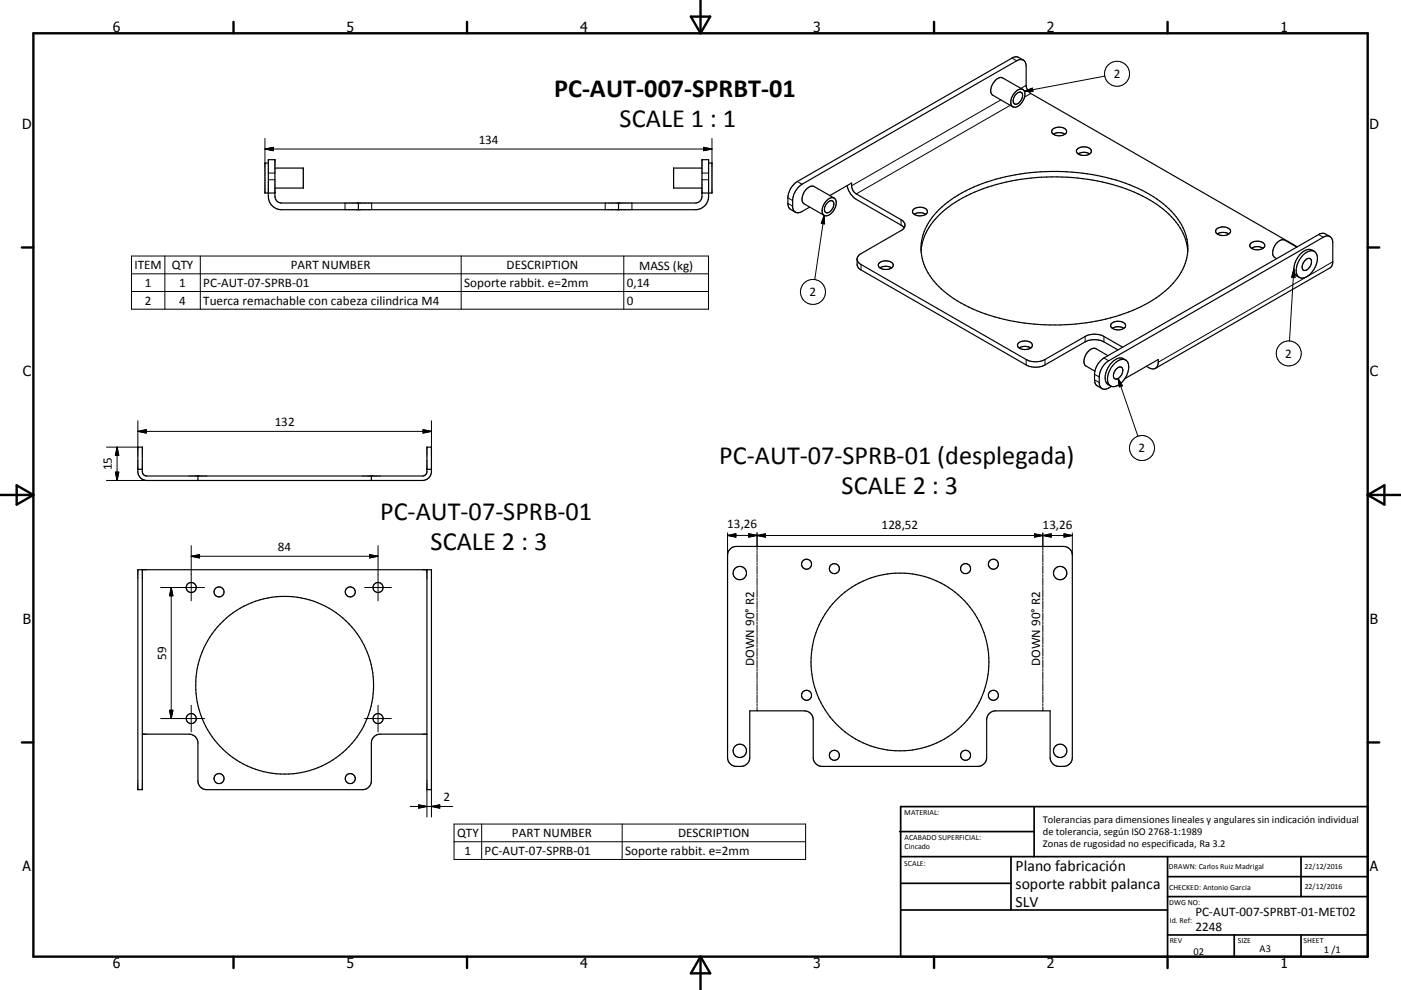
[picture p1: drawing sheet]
<svg xmlns="http://www.w3.org/2000/svg" width="420mm" height="297mm" viewBox="0 0 420 297" stroke-linecap="round" stroke-linejoin="round" font-family="sans-serif">
<g fill="none" stroke="#000" stroke-width=".36">
<path d="M306.8 18l-1.9-1-1.2 .3-64.7 37.2a6.2 6.2 0 0 0-2.8 4.9v2l.3 .9 .3 .4 1.7 1M304.4 27.6a1.57 1.57 0 0 1 2.7-.2 4 4 0 0 1-3 4.8 1.73 1.73 0 0 1-.9-2.5l.5-1.1zM304.6 28.3a1.04 1.04 0 0 1 .9-.7 1.04 1.04 0 0 1 1 .6 2.6 2.6 0 0 1-2.2 3 1.9 1.9 0 0 1 .3-2.9zM306.7 26.8l-6.1-3.4a2.84 2.84 0 0 0-3.2 2.3 2.25 2.25 0 0 0 .3 2.9l6 3.5M315.6 38.8a2.96 2.96 0 0 1 4.1 .4 1.7 1.7 0 0 1-2.2 1.5 1.75 1.75 0 0 1-2.2-1.5zM80.4 47.9h2v11a2.02 2.02 0 0 0 2 2h124a1.98 1.98 0 0 0 2.1-2v-11h1.9v11a4 4 0 0 1-4 4h-124a4 4 0 0 1-4-4zM80.4 48.9h-1v9h3M82.4 50.4h8.5v6h-8.5M210.5 50.4h-8.6v6h8.6M212.4 48.9h1.1v9h-3M248.8 58.7l6.5-3.8v1.1a3.1 3.1 0 0 0 1.4 2.2l13.5 7.7a1.71 1.71 0 0 1 1.1 1.6 1.71 1.71 0 0 1-1.1 1.7l-12.7 7.3-.5 1.1v2l.3 .8 50.3 29.1a6.1 6.1 0 0 0 5.7 0l12-6.9a6.3 6.3 0 0 1 5.7 0l4.2 2.4M250.1 59.4l-6-3.4a2.79 2.79 0 0 0-3.1 1.9 2.46 2.46 0 0 0 .1 3.3l6 3.4"/>
<path d="M254 55.7a6.4 6.4 0 0 0 2.7 4.1l13.5 7.7 .9 .9M315.8 40.3a3.3 3.3 0 0 1 3.5 0M322.9 44.9a3 3 0 0 1 4.3 .2 1.95 1.95 0 0 1-2.6 1.5 1.44 1.44 0 0 1-1.7-1.7zM323.2 46.2a3.4 3.4 0 0 1 3.5 0M107.5 60.9v2M185.4 60.9v2M242.8 62.1l-2.3 1.4a1.69 1.69 0 0 1-1.9 .2 1.69 1.69 0 0 1-1-1.5v-2.4a6.4 6.4 0 0 1 2.9-4.5l64.3-37.1a1.72 1.72 0 0 1 2-.2 1.72 1.72 0 0 1 .8 1.9v6l.7 1.5 .7 .6 79.9 46M247.8 60.2a1.65 1.65 0 0 1 2.7-.3 4 4 0 0 1-3 4.8 1.63 1.63 0 0 1-.9-2.3zM248.1 60.8a1.06 1.06 0 0 1 1.5-.5 1.06 1.06 0 0 1 .3 1.5 2.1 2.1 0 0 1-2.4 1.9 2.19 2.19 0 0 1 .6-2.9zM257 77.9l.3 .8 .8 .7 49.5 28.5a6.1 6.1 0 0 0 5.7 0l12-7a6.1 6.1 0 0 1 5.7 0l5.6 3.3M263.6 78.9a2.96 2.96 0 0 1 4.2 .4 1.91 1.91 0 0 1-2.7 1.5 1.41 1.41 0 0 1-1.6-1.7zM273.9 62.8a3 3 0 0 1 4.1 .5 1.57 1.57 0 0 1-1.9 1.4 1.87 1.87 0 0 1-2.5-1.5z"/>
<path d="M274.1 64.3a3.4 3.4 0 0 1 3.5 0M276.2 75.3a18.3 18.3 0 0 1 8.3-13.3 53.8 53.8 0 0 1 30.8-8.9 56.7 56.7 0 0 1 31.5 8.2 19.2 19.2 0 0 1 9.3 14M281.6 62.8a44 44 0 0 1 24.3-10.6 61.3 61.3 0 0 1 38.8 6.1 21.8 21.8 0 0 1 11.2 13.6 15.7 15.7 0 0 1-5.7 14.6 44.6 44.6 0 0 1-23.1 10.1 62.2 62.2 0 0 1-39-5.7 22.3 22.3 0 0 1-11.6-13.4 15.3 15.3 0 0 1 5.1-14.7zM364.8 68.7a2.8 2.8 0 0 1 4.1 .6 2.63 2.63 0 0 1-3.9 1 .92 .92 0 0 1-.2-1.6zM364.9 70.2a3.6 3.6 0 0 1 3.5 0M375 73a3 3 0 0 1 4.2 .4 1.6 1.6 0 0 1-1.9 1.5 1.87 1.87 0 0 1-2.6-1.5zM375.2 74.5a3.4 3.4 0 0 1 3.5 0M388.8 74.1l-3.6-2.1a3.2 3.2 0 0 0-3.6 3.1 1.91 1.91 0 0 0 1.2 2.5M391.3 78.1a1.05 1.05 0 0 1 1.4-.5 1.05 1.05 0 0 1 .4 1.5 2.11 2.11 0 0 1-2.4 1.9 2.14 2.14 0 0 1 .6-2.9zM394 75.4a3.1 3.1 0 0 0-4.4 1.2 5.4 5.4 0 0 0-1.2 5.8l.2 .3a2.48 2.48 0 0 0 2.3 .7 6.4 6.4 0 0 0 3.9-7.1 1.94 1.94 0 0 0-3.2-.5 6.4 6.4 0 0 0-2.8 6.6l.6 .7M398.7 71l-1.9-1-1.2 .2-64.6 37.2a6.2 6.2 0 0 0-2.9 4.9l.1 2 .2 .9 .4 .4 1.6 1M263.8 80.4a3.4 3.4 0 0 1 3.5 0"/>
<path d="M333.3 97a2.79 2.79 0 0 1 4.2 .6 2.63 2.63 0 0 1-4.2 .8l-.3-.6zM333.5 98.5a3.4 3.4 0 0 1 3.5 0M305.4 102.9a3 3 0 0 1 4.1 .5 1.95 1.95 0 0 1-2.6 1.5 1.41 1.41 0 0 1-1.7-1.8zM305.5 104.4a3.4 3.4 0 0 1 3.5 0M332.2 106.7l-3.6-2.1a3.2 3.2 0 0 0-3.5 3l-.1 1.1 .2 .8 3 1.9M334.1 109.1a2.48 2.48 0 0 1 3.9-.6 5.9 5.9 0 0 1-2.4 6.8 2.03 2.03 0 0 1-2.5 .6 2.03 2.03 0 0 1-1.1-2.4 7.1 7.1 0 0 1 2.1-4.4zM334.8 110.6a1.05 1.05 0 0 1 1.6-.3 1.05 1.05 0 0 1 .1 1.5 1.91 1.91 0 0 1-2.4 1.7 2.33 2.33 0 0 1 .7-2.9zM337.5 108a3.1 3.1 0 0 0-4.5 1.1 5.3 5.3 0 0 0-1.2 5.9l1.2 .8M343.7 109.9a2.26 2.26 0 0 0 3 .3l.4-.8 .1-1.5-10 5.7M346.4 110.5l52.3-30.1 .6-.6 .3-.9v-6.1a1.73 1.73 0 0 0-.9-1.8 1.73 1.73 0 0 0-2 .2l-64.3 37a6.2 6.2 0 0 0-2.8 4.5v2.4a1.68 1.68 0 0 0 1 1.6 1.68 1.68 0 0 0 1.8-.3l.8-.5M41.3 134.1h1.4v7.4a1.3 1.3 0 0 0 1.3 1.3h82.7a1.3 1.3 0 0 0 1.3-1.3v-7.4h1.3v7.4a2.71 2.71 0 0 1-2.6 2.7h-82.7a2.68 2.68 0 0 1-2.7-2.7zM41.3 140.8h1.4"/>
<path d="M59.3 142.8v1.4M111.3 142.8v1.4M128 140.8h1.3M42.7 170.9v66h-1.4v-66h88v66h-1.3v-66M219 164.6l.7-.4 1.1-.3h98a2.63 2.63 0 0 1 2.7 2.7v60.7a2.63 2.63 0 0 1-2.7 2.6h-1.3a2.68 2.68 0 0 1-2.7-2.6v-14h-16.3a2.72 2.72 0 0 0-2.7 2.6v11.4a2.63 2.63 0 0 1-2.7 2.6h-46.6a2.67 2.67 0 0 1-2.7-2.6v-11.4a2.68 2.68 0 0 0-2.7-2.6h-16.3v14a2.63 2.63 0 0 1-2.7 2.6h-1.3a2.68 2.68 0 0 1-2.7-2.6v-60.7l.3-1.1zM42.7 220.2h14a2.68 2.68 0 0 1 2.6 2.7v11.3a2.63 2.63 0 0 0 2.7 2.7h46.7a2.63 2.63 0 0 0 2.6-2.7v-11.3a2.68 2.68 0 0 1 2.7-2.7h14"/>
<circle cx="57.3" cy="176.3" r="1.5"/>
<circle cx="65.7" cy="177.6" r="1.5"/>
<circle cx="105" cy="177.6" r="1.5"/>
<circle cx="113.3" cy="176.3" r="1.5"/>
<circle cx="221.8" cy="171.9" r="2.01"/>
<circle cx="241.8" cy="169.3" r="1.49"/>
<circle cx="250.1" cy="170.6" r="1.5"/>
<circle cx="289.5" cy="170.6" r="1.5"/>
<circle cx="297.8" cy="169.3" r="1.5"/>
<circle cx="317.8" cy="171.9" r="2"/>
<circle cx="269.8" cy="198.6" r="26.7"/>
<circle cx="57.3" cy="215.6" r="1.5"/>
<circle cx="85.3" cy="205.6" r="26.7"/>
<circle cx="113.3" cy="215.6" r="1.5"/>
<circle cx="241.8" cy="208.6" r="1.5"/>
<circle cx="297.8" cy="208.6" r="1.5"/>
<circle cx="65.7" cy="233.6" r="1.5"/>
<circle cx="105" cy="233.6" r="1.5"/>
<circle cx="221.8" cy="225.3" r="2"/>
<circle cx="250.2" cy="226.6" r="1.5"/>
<circle cx="289.5" cy="226.6" r="1.5"/>
<circle cx="317.8" cy="225.3" r="2"/>
</g>
<g fill="none" stroke="#000" stroke-width=".3">
<path d="M303.4 17.4l1.4 .8M300.1 30l-44.8 25.7M302.9 31.6l-46.2 26.6M307.1 27.4l2.4-1 .2 1zM307.6 25.6l-1.5 .9M309 28l-1.8 1.1M331.2 22.8l-24.1 4.6M79.4 44.7h134.1M79.4 44.7l2.5-.5v1zM79.4 41.5v7.4M80.4 51.9h2M80.4 53.9h2"/>
<path d="M210.5 51.9h1.9M210.5 53.9h1.9M210.9 44.2l2.6 .5-2.6 .5zM213.5 41.5v7.4M236.2 59.4l1.4 .8M239 54.5l1.5 .8M39.4 76.8h173v16h-173zM49.4 76.8v16M60 76.8v16M103.4 60.9v2M111.4 60.9v2M138.3 76.8v16"/>
<path d="M181.4 60.9v2M187 76.8v16M189.5 60.9v2M236.2 61l1.4 .8M247.1 64.6l-2.8 19.3M247.1 64.6l.1 2.6-1-.2zM258.1 79.4v1.6M270.2 65.9v1.6M395.3 70.4l1.4 .8M399.6 78.5l-52.4 30.2M39.4 82.1h173M39.4 87.5h173"/>
<path d="M387.9 80.8l-1.3 21.5M387.9 80.8l.3 2.5-.9-.1zM307.6 107.9v1.6M313.3 107.9v1.6M325.3 100.9v1.7M328.1 112.3l1.5 .8M328.1 114l1.5 .8M331 100.9v1.7M331 107.4l1.4 .8M335.2 113.5l6 17.4M335.2 113.5l1.3 2.3-.9 .3zM35.1 134.1v10.1"/>
<path d="M35.1 134.1l.5 2.5h-1zM41.3 129.4h88M41.3 129.4l2.5-.5v1zM41.3 126.2v7.9h-9.4M126.8 128.9l2.5 .5-2.5 .5zM129.3 126.2v7.9M31.9 144.2h12.1M34.6 141.6h1l-.5 2.6zM218.1 159.9v6.7M227 159.9v5.2M312.7 159.9v5.2M321.5 159.9v6.7"/>
<path d="M48.2 176.3h13.1M51.3 176.3v39.3M51.3 176.3l.5 2.4h-1zM57.3 163.7v16.5M57.3 166.9h56M57.3 166.9l2.5-.5v1zM109.3 176.3h8M110.8 166.4l2.5 .5-2.5 .5zM113.3 163.7v16.5M218.1 160.6h8.9l-2.5-.5v1l5-.9v.9l-2.5-.4h94.5M218.1 160.6l2.5-.5v1zM227 165.4v.6"/>
<path d="M227 166.3v2.3M227 168.9v.6M227 169.8v2.3M227 172.5v.5M227 173.3v2.4M227 176v.6M227 176.8v2.4M227 179.5v.6M310.2 160.2l2.5 .5-2.5 .4zM312.7 165.4v.6M312.7 166.3v2.3M312.7 168.9v.6"/>
<path d="M312.7 169.8v2.3M312.7 172.5v.5M312.7 173.3v2.4M312.7 176v.6M312.7 176.8v2.4M312.7 179.5v.6M312.7 160.7l2.5-.5v.9zM319 160.2l2.5 .5-2.5 .4zM227 180.4v2.3M227 183v.6M227 183.9v2.3M227 186.5v.6"/>
<path d="M227 187.4v2.4M227 190.1v.6M227 190.9v2.4M227 193.6v.6M227 194.5v2.3M227 197.1v.6M227 198v2.3M312.7 180.4v2.3M312.7 183v.6M312.7 183.9v2.3M312.7 186.5v.6M312.7 187.4v2.4"/>
<path d="M312.7 190.1v.6M312.7 190.9v2.4M312.7 193.6v.6M312.7 194.5v2.3M312.7 197.1v.6M312.7 198v2.3M48.2 215.6h13.1M50.8 213.1h1l-.5 2.5zM57.3 211.6v8M109.3 215.6h8M113.3 211.6v8M227 200.6v.6"/>
<path d="M227 201.5v2.4M227 204.2v.6M227 205v2.4M227 207.7v.6M227 208.6v2.3M227 211.2v.6M227 212.1v1.2M312.7 200.6v.6M312.7 201.5v2.4M312.7 204.2v.6M312.7 205v2.4M312.7 207.7v.6"/>
<path d="M312.7 208.6v2.3M312.7 211.2v.6M312.7 212.1v1.2M128 236.9v8.2M129.3 236.9v8.2M123 241.9h12.7M125.5 241.5l2.5 .4-2.5 .6zM129.3 241.9l2.5-.4v1zM136.1 247.2h105.4v10.6h-105.4zM136.1 252.5h105.4M144.4 247.2v10.6M186.5 247.2v10.6"/>
<circle cx="334.9" cy="22.1" r="3.7"/>
<circle cx="243.7" cy="87.6" r="3.7"/>
<circle cx="386.4" cy="106" r="3.7"/>
<circle cx="342.4" cy="134.4" r="3.8"/>
</g>
<g fill="none" stroke="#000" stroke-width=".71">
<path d="M10 10h400v277h-400zM70 6.6v3.4M140 6.6v3.4M207.1 5h5.8l-2.9 5zM210 0v10M280 6.6v3.4M350 6.6v3.4M6.6 74.2h3.4M410 74.2h3.5M0 148.5h10M5 145.6l5 2.9-5 2.9zM410 148.5h10.1"/>
<path d="M410 148.5l5.1-2.9v5.8zM6.6 222.7h3.4M410 222.7h3.5M70 287v3.4M140 287v3.4M210 287v10M210 287l2.9 5h-5.8zM280 287v3.4M350 287v3.4"/>
</g>
<g fill="none" stroke="#000" stroke-width=".51">
<path d="M269.7 249.5h40.3M270 242h140v45h-140zM270 257h140M303.1 257v16M310 242v15M350 257v30M390.1 257v12M270 265h33.1M270 273h80M350 269h60M350 263h60M350 280.5h60"/>
<path d="M370 280.5v6.5M390.1 280.5v6.5"/>
</g>
<g fill="#000" stroke="#000" stroke-width=".3">
<path d="M307.1 27.4l2.4-1 .2 1zM79.4 44.7l2.5-.5v1zM210.9 44.2l2.6 .5-2.6 .5zM247.1 64.6l.1 2.6-1-.2zM387.9 80.8l.3 2.5-.9-.1zM335.2 113.5l1.3 2.3-.9 .3zM35.1 134.1l.5 2.5h-1zM41.3 129.4l2.5-.5v1zM126.8 128.9l2.5 .5-2.5 .5zM34.6 141.6h1l-.5 2.6zM51.3 176.3l.5 2.4h-1zM57.3 166.9l2.5-.5v1z"/>
<path d="M110.8 166.4l2.5 .5-2.5 .5zM218.1 160.6l2.5-.5v1zM224.5 160.1l2.5 .5-2.5 .5zM227 160.7l2.5-.5v.9zM310.2 160.2l2.5 .5-2.5 .4zM312.7 160.7l2.5-.5v.9zM319 160.2l2.5 .5-2.5 .4zM50.8 213.1h1l-.5 2.5zM125.5 241.5l2.5 .4-2.5 .6zM129.3 241.9l2.5-.4v1z"/>
</g>
<g font-size="7.9">
<text x="166.1" y="29.1">PC-AUT-007-SPRBT-01</text>
<text x="185.8" y="38.2">SCALE 1 : 1</text>
<text x="215.6" y="139.3">PC-AUT-07-SPRB-01 (desplegada)</text>
<text x="252.3" y="148.3">SCALE 2 : 3</text>
<text x="114" y="156">PC-AUT-07-SPRB-01</text>
<text x="129.1" y="165">SCALE 2 : 3</text>
</g>
<g font-size="4.7">
<text x="304.5" y="261.2">Plano fabricación</text>
<text x="304.5" y="266.6">soporte rabbit palanca</text>
<text x="304.5" y="272">SLV</text>
</g>
<g font-size="4.2">
<text x="33.9" y="9.6">6</text>
<text x="103.9" y="9.6">5</text>
<text x="173.9" y="9.6">4</text>
<text x="243.8" y="9.6">3</text>
<text x="313.9" y="9.6">2</text>
<text x="383.9" y="9.6">1</text>
<text x="6.7" y="38.7">D</text>
<text x="410.5" y="38.7">D</text>
<text x="6.9" y="112.9">C</text>
<text x="410.7" y="112.9">C</text>
<text x="6.9" y="187.1">B</text>
<text x="410.7" y="187.1">B</text>
<text x="6.8" y="261.4">A</text>
<text x="410.7" y="261.4">A</text>
<text x="33.9" y="290.4">6</text>
<text x="103.9" y="290.4">5</text>
<text x="173.9" y="290.4">4</text>
<text x="243.8" y="290.4">3</text>
<text x="313.9" y="290.4">2</text>
<text x="383.9" y="290.4">1</text>
</g>
<g font-size="3.9">
<text x="333.9" y="23.4">2</text>
<text x="143.5" y="43.2">134</text>
<text x="40.3" y="80.8">ITEM</text>
<text x="51.5" y="80.8">QTY</text>
<text x="87.2" y="80.8">PART NUMBER</text>
<text x="151.9" y="80.8">DESCRIPTION</text>
<text x="191.6" y="80.9">MASS (kg)</text>
<text x="43.4" y="86">1</text>
<text x="53.8" y="86">1</text>
<text x="61" y="86">PC-AUT-07-SPRB-01</text>
<text x="139.2" y="86.1">Soporte rabbit. e=2mm</text>
<text x="188" y="86">0,14</text>
<text x="242.7" y="88.8">2</text>
<text x="43.4" y="91.4">2</text>
<text x="53.8" y="91.4">4</text>
<text x="61" y="91.4">Tuerca remachable con cabeza cilindrica M4</text>
<text x="188" y="91.4">0</text>
<text x="385.3" y="107.4">2</text>
<text x="82.4" y="127.8">132</text>
<text x="341.4" y="135.7">2</text>
<text x="33.5" y="141.1" transform="rotate(-90 33.5 141.1)">15</text>
<text x="218" y="158.5">13,26</text>
<text x="264.3" y="158.6">128,52</text>
<text x="312.6" y="158.6">13,26</text>
<text x="83.3" y="165.4">84</text>
<text x="49.8" y="197.9" transform="rotate(-90 49.8 197.9)">59</text>
<text x="226.1" y="199.7" transform="rotate(-90 226.1 199.7)">DOWN 90° R2</text>
<text x="311.8" y="199.7" transform="rotate(-90 311.8 199.7)">DOWN 90° R2</text>
<text x="133" y="240.5">2</text>
<text x="137.1" y="251.1">QTY</text>
<text x="153.5" y="251.1">PART NUMBER</text>
<text x="203.3" y="251.1">DESCRIPTION</text>
<text x="139.3" y="256.5">1</text>
<text x="145.3" y="256.5">PC-AUT-07-SPRB-01</text>
<text x="187.5" y="256.5">Soporte rabbit. e=2mm</text>
<text x="358.4" y="274.9">PC-AUT-007-SPRBT-01-MET02</text>
<text x="358.4" y="279.4">2248</text>
</g>
<g font-size="3.1">
<text x="312.7" y="246.8">Tolerancias para dimensiones lineales y angulares sin indicación individual</text>
<text x="312.7" y="250.4">de tolerancia, según ISO 2768-1:1989</text>
<text x="312.7" y="254">Zonas de rugosidad no especificada, Ra 3.2</text>
<text x="357.8" y="286.5">02</text>
<text x="377.6" y="285.6">A3</text>
<text x="396.9" y="285.9">1 /1</text>
</g>
<g font-size="2.4">
<text x="271.1" y="244.4">MATERIAL:</text>
<text x="271.2" y="252">ACABADO SUPERFICIAL:</text>
<text x="271.2" y="254.7">Cincado</text>
<text x="271.1" y="259.7">SCALE:</text>
<text x="350.4" y="260.8">DRAWN: Carlos Ruiz Madrigal</text>
<text x="391.1" y="260.6">22/12/2016</text>
<text x="350.5" y="267">CHECKED: Antonio Garcia</text>
<text x="391.2" y="266.7">22/12/2016</text>
<text x="350.5" y="271.4">DWG NO:</text>
<text x="350.7" y="276.9">Id. Ref:</text>
<text x="350.7" y="282.8">REV</text>
<text x="371.1" y="282.9">SIZE</text>
<text x="390.8" y="283">SHEET</text>
</g>
</svg>
